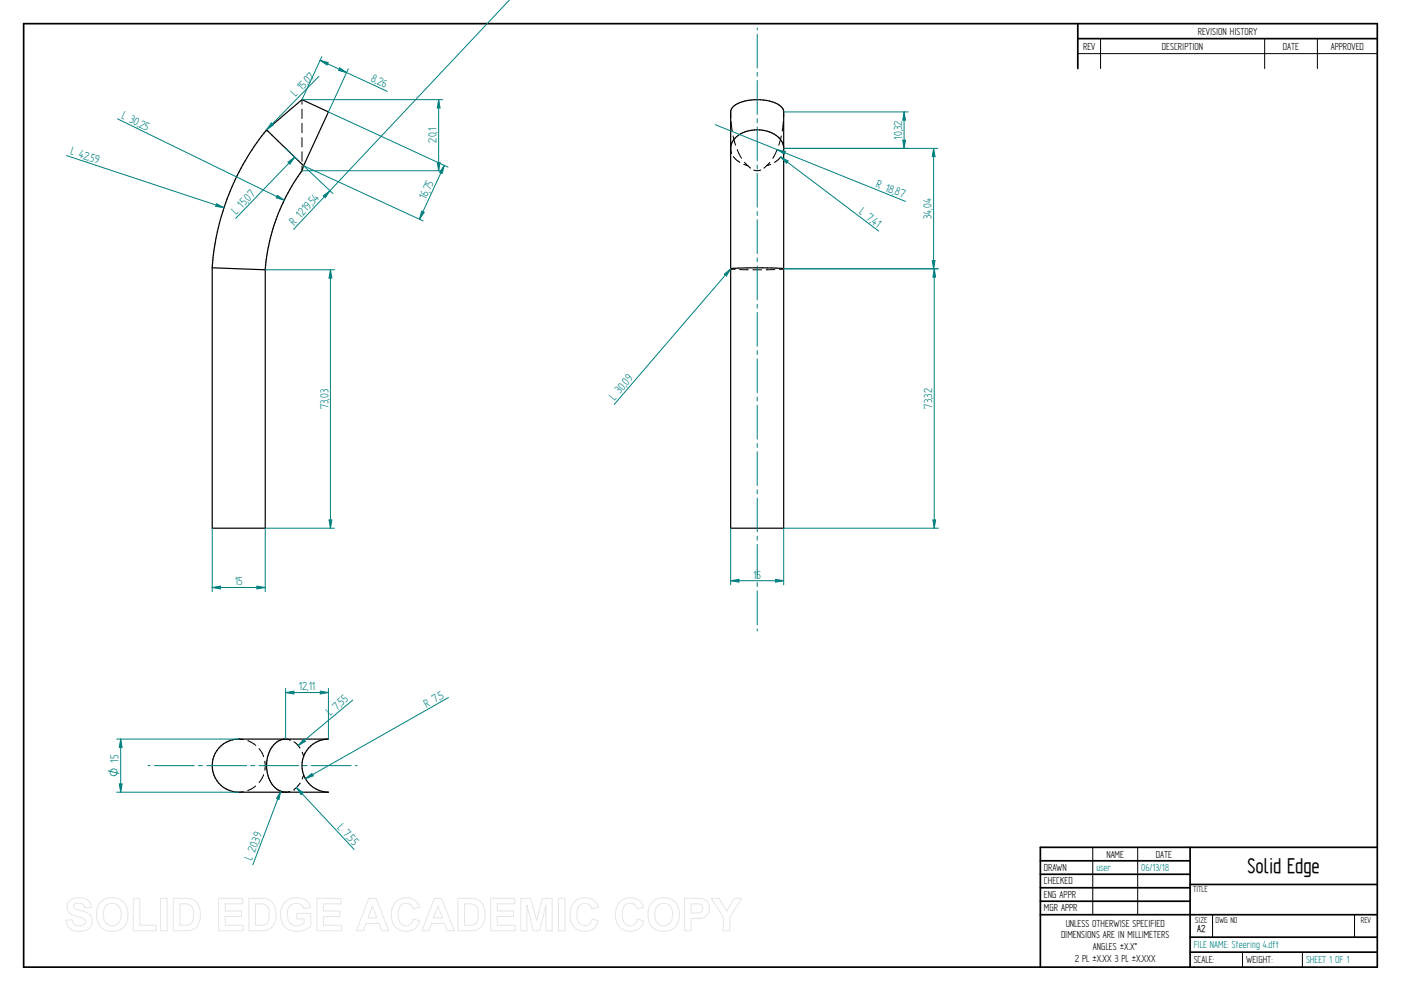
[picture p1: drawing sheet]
<svg xmlns="http://www.w3.org/2000/svg" width="594mm" height="420mm" viewBox="0 0 594 420" stroke-linecap="round" stroke-linejoin="round" font-family="sans-serif">
<g fill="none" stroke="#000" stroke-width=".72">
<path d="M10 10h574v400h-574zM457 10v19.1M457 16.4h127M504.6 359.2v50.8M584 359.2h-142.9v50.8M441.1 365h63.5M441.1 370.7h63.5M441.1 376.4h63.5M504.6 375h79.4M441.1 382.1h63.5M441.1 387.8h142.9M504.6 397.3h79.4"/>
<path d="M504.6 403.7h79.4"/>
</g>
<g fill="none" stroke="#000" stroke-width=".42">
<path d="M466.7 16.4v12.7M536.3 16.4v12.7M558.6 16.4v12.7M457 22.7h127M128.1 42.2v2M128.1 46.3v3.9M128.1 52.3v4M128.1 58.3v4M309.8 47.5l.1 1.9M309.9 49.4h.1M310 51.5l.5 4.1M310.8 57.6l1.1 4"/>
<path d="M331.3 57.7l-1.1 3.9M332.1 51.6l-.4 4M332.3 47.5v2M128.1 64.3v4M128.1 70.4v2M309.8 62.9l.3 1.8M310.1 64.7h.1M311 66.4l2.7 2.4M312.6 63.5l1.8 3.6M315.4 69.7l1.7 .6M315.7 68.8l1.4 1.5M317.1 70.3l1.2 1"/>
<path d="M319.6 72.1l1.5 .3 1.5-.3M325 70.3l-1.1 1M326.4 68.8l-1.4 1.5M326.8 69.7l-1.8 .6M329.5 63.5l-1.8 3.6M331.2 66.4l-2.7 2.4M332 64.7h.1M332.3 62.9l-.2 1.8M309.8 114l1.9 .2M313.6 114.3l3.7 .1M319.2 114.4h3.8M328.6 114.3l-3.7 .1"/>
<path d="M332.3 114l-1.8 .2M101.2 313.4l2 .2M105.1 314.1l3.4 1.9M109.8 317.4l2 3.4M121.1 313.4l1.9 .2M123 313.6h.1M124.7 314.5l1.1 .8 1.4 1.9M128.1 318.9l.6 1.8M103.1 335.7l-1.9 .2M108.4 333.2l-3.3 2M111.8 328.5l-2 3.3M112.3 322.7v3.9"/>
<path d="M123 335.6l-1.9 .3M124.7 334.7h.1M127.2 332l-2.5 2.7M128.7 328.5l-.6 1.8M463.4 359.2v28.6M482.4 359.2v28.6M514.2 387.9v9.4M574.4 387.9v9.4M526.9 403.7v6.3M552.3 403.7v6.3"/>
</g>
<g fill="#000">
<circle cx="113" cy="55" r=".25"/>
<circle cx="309.8" cy="114" r=".25"/>
</g>
<path d="M113 55l15.7 15.3M113 55l15.1-12.8 11.2 5.3-10.6 22.8M113 55a105.1 105.1 0 0 0-21.2 45.1l-1.1 6.1-.7 7.3M310.6 45.6a17 17 0 0 1 14.5-3 8.8 8.8 0 0 1 7.2 4.2v177.1h-22.5v-176.4zM128.7 70.3l-.6 2.1a81.3 81.3 0 0 0-15.6 42M309.8 62.9a9.2 9.2 0 0 1 9.1-7.7 12.3 12.3 0 0 1 12.9 5.5l.5 2.2M90 113.5v110.4h22.5v-109.5M90 113.5l22.5 .9M309.8 114a149.4 149.4 0 0 1 22.5 0M92.8 317.2a11.5 11.5 0 0 1 8.4-3.8h38.1a11.3 11.3 0 0 0-11.2 11.2 11.3 11.3 0 0 0 11.2 11.3h-38.1a11.3 11.3 0 0 1-10.2-6.7 11.3 11.3 0 0 1 1.8-12zM121.1 313.4a8.9 8.9 0 0 0-7.7 8 13 13 0 0 0 4.6 13.6l3.1 .9" fill="none" stroke="#000" stroke-width=".51"/>
<g fill="none" stroke="#008080" stroke-width=".42">
<path d="M321.1 11.9v.8M321.1 14.5v14.3M321.1 30.6v1.7M321.1 34.1v14.4M321.1 50.3v1.7M321.1 53.8v14.4M321.1 70v1.7M321.1 73.5v14.3M321.1 89.7v1.7M321.1 93.1v14.4M321.1 109.3v1.7M321.1 112.8v14.4"/>
<path d="M321.1 129v1.7M321.1 132.5v14.4M321.1 148.6v1.8M321.1 152.1v14.4M321.1 168.3v1.7M321.1 171.8v14.4M321.1 188v1.7M321.1 191.5v14.4M321.1 207.6v1.8M321.1 211.2v14.3M90 223.9v27M112.5 223.9v27"/>
<path d="M321.1 227.3v1.7M321.1 230.8v14.4M109 248.5l3.5 .6-3.5 .6zM321.1 247v1.7M321.1 250.5v14.4M321.1 266.7v.8M62.8 324.6h.9M65.5 324.6h16.9M84.2 324.6h1.6M87.7 324.6h16.9M106.3 324.6h1.7M109.8 324.6h16.9"/>
<path d="M128.5 324.6h1.7M132 324.6h16.9M150.7 324.6h.8"/>
</g>
<path d="M109 248.5l3.5 .6-3.5 .6z" fill="#008080"/>
<path d="M90 249.1l3.5-.6v1.2z" fill="none" stroke="#008080" stroke-width=".42"/>
<path d="M90 249.1l3.5-.6v1.2z" fill="#008080"/>
<path d="M112.5 114.4h29.4M112.5 223.9h29.4M139.5 220.4h1.2l-.6 3.5zM90 249.1h22.5" fill="none" stroke="#008080" stroke-width=".42"/>
<path d="M139.5 220.4h1.2l-.6 3.5z" fill="#008080"/>
<path d="M140.1 114.4l.6 3.5h-1.2z" fill="none" stroke="#008080" stroke-width=".42"/>
<path d="M140.1 114.4l.6 3.5h-1.2z" fill="#008080"/>
<path d="M49.8 50.4l70.7 34.5M117.6 82.8l2.9 2.1-3.4-1zM140.1 114.4v109.5" fill="none" stroke="#008080" stroke-width=".42"/>
<path d="M117.6 82.8l2.9 2.1-3.4-1z" fill="#008080"/>
<path d="M28.2 66l66.8 22.1M91.9 86.4l3.1 1.7-3.5-.6z" fill="none" stroke="#008080" stroke-width=".42"/>
<path d="M91.9 86.4l3.1 1.7-3.5-.6z" fill="#008080"/>
<path d="M128.1 42.2h59.6M186 42.2l.6 3.6h-1.2zM128.1 72.4h59.6" fill="none" stroke="#008080" stroke-width=".42"/>
<path d="M186 42.2l.6 3.6h-1.2z" fill="#008080"/>
<path d="M185.4 68.9h1.2l-.6 3.5z" fill="none" stroke="#008080" stroke-width=".42"/>
<path d="M185.4 68.9h1.2l-.6 3.5z" fill="#008080"/>
<path d="M135.2 32.3l-22.2 22.7M115.1 52.1l.8 .9-2.9 2zM186 42.2v30.2" fill="none" stroke="#008080" stroke-width=".42"/>
<path d="M115.1 52.1l.8 .9-2.9 2z" fill="#008080"/>
<path d="M136.5 24l-8.4 18.2M144.1 28.8l2.9 2-3.5-1zM147.7 29.2l-8.4 18.3" fill="none" stroke="#008080" stroke-width=".42"/>
<path d="M144.1 28.8l2.9 2-3.5-1z" fill="#008080"/>
<path d="M135.7 25.6l3.4 .9-.4 1.1z" fill="none" stroke="#008080" stroke-width=".42"/>
<path d="M135.7 25.6l3.4 .9-.4 1.1z" fill="#008080"/>
<path d="M135.7 25.6l28.5 13.1M139.3 47.5l50.7 23.4M128.7 70.3l50.7 23.4M178.8 89.5l1.1 .5-2 2.9z" fill="none" stroke="#008080" stroke-width=".42"/>
<path d="M178.8 89.5l1.1 .5-2 2.9z" fill="#008080"/>
<path d="M188.4 70.1l-.9 3.4-1.1-.4z" fill="none" stroke="#008080" stroke-width=".42"/>
<path d="M188.4 70.1l-.9 3.4-1.1-.4z" fill="#008080"/>
<path d="M188.4 70.1l-10.5 22.8M332.3 62.9h65.3M332.3 114h65.3M395.3 110.5h1.2l-.6 3.5z" fill="none" stroke="#008080" stroke-width=".42"/>
<path d="M395.3 110.5h1.2l-.6 3.5z" fill="#008080"/>
<path d="M395.9 62.9l.6 3.5h-1.2z" fill="none" stroke="#008080" stroke-width=".42"/>
<path d="M395.9 62.9l.6 3.5h-1.2z" fill="#008080"/>
<path d="M216 0l-91.5 97.2M128.7 70.3l12.5 11.7M395.9 62.9v51.1M137.1 83l2.8-2.1-1.9 2.9z" fill="none" stroke="#008080" stroke-width=".42"/>
<path d="M137.1 83l2.8-2.1-1.9 2.9z" fill="#008080"/>
<path d="M121.1 62.9l5.1 4.9M122.1 68.7l2.9-2.1-2.1 3zM125 66.6l-25.1 26" fill="none" stroke="#008080" stroke-width=".42"/>
<path d="M122.1 68.7l2.9-2.1-2.1 3z" fill="#008080"/>
<path d="M332.3 47.5h52.8M382.8 59.4h1.2l-.6 3.5zM332.3 62.9h52.8" fill="none" stroke="#008080" stroke-width=".42"/>
<path d="M382.8 59.4h1.2l-.6 3.5z" fill="#008080"/>
<path d="M383.4 47.5l.6 3.4h-1.2z" fill="none" stroke="#008080" stroke-width=".42"/>
<path d="M383.4 47.5l.6 3.4h-1.2z" fill="#008080"/>
<path d="M303.3 52.9l80.7 32.5M383.4 47.5v15.4M329.6 63.5l3.4 .7-.4 1.1z" fill="none" stroke="#008080" stroke-width=".42"/>
<path d="M329.6 63.5l3.4 .7-.4 1.1z" fill="#008080"/>
<path d="M331 66.6l41.6 31.4M331 66.6l3.2 1.6-.7 1z" fill="none" stroke="#008080" stroke-width=".42"/>
<path d="M331 66.6l3.2 1.6-.7 1z" fill="#008080"/>
<path d="M307.1 116.2l2.7-2.2-1.8 3zM309.8 114l-49.3 57.4" fill="none" stroke="#008080" stroke-width=".42"/>
<path d="M307.1 116.2l2.7-2.2-1.8 3z" fill="#008080"/>
<path d="M332.3 114h65.6M332.3 223.9h65.6M395.6 220.4h1.1l-.6 3.5z" fill="none" stroke="#008080" stroke-width=".42"/>
<path d="M395.6 220.4h1.1l-.6 3.5z" fill="#008080"/>
<path d="M396.1 114l.6 3.5h-1.1z" fill="none" stroke="#008080" stroke-width=".42"/>
<path d="M396.1 114l.6 3.5h-1.1z" fill="#008080"/>
<path d="M396.1 114v109.9M309.8 223.9v24M332.3 223.9v24M309.8 246.2l3.5-.6v1.2z" fill="none" stroke="#008080" stroke-width=".42"/>
<path d="M309.8 246.2l3.5-.6v1.2z" fill="#008080"/>
<path d="M328.8 245.6l3.5 .6-3.5 .6z" fill="none" stroke="#008080" stroke-width=".42"/>
<path d="M328.8 245.6l3.5 .6-3.5 .6z" fill="#008080"/>
<path d="M309.8 246.2h22.5M190.2 295.7l-60.7 34.5M129.5 330.2l2.7-2.3 .6 1z" fill="none" stroke="#008080" stroke-width=".42"/>
<path d="M129.5 330.2l2.7-2.3 .6 1z" fill="#008080"/>
<path d="M121.1 291.9v21.5M135.8 293l3.5 .6-3.5 .6zM139.3 291.9v21.5" fill="none" stroke="#008080" stroke-width=".42"/>
<path d="M135.8 293l3.5 .6-3.5 .6z" fill="#008080"/>
<path d="M121.1 293.6l3.5-.6v1.2z" fill="none" stroke="#008080" stroke-width=".42"/>
<path d="M121.1 293.6l3.5-.6v1.2z" fill="#008080"/>
<path d="M121.1 293.6h18.2M149.6 296.8l-23.2 19.3M128.8 313.4l.7 .9-3.1 1.8z" fill="none" stroke="#008080" stroke-width=".42"/>
<path d="M128.8 313.4l.7 .9-3.1 1.8z" fill="#008080"/>
<path d="M125.7 333.9l24.4 26.2M125.7 333.9l2.8 2.2-.9 .8z" fill="none" stroke="#008080" stroke-width=".42"/>
<path d="M125.7 333.9l2.8 2.2-.9 .8z" fill="#008080"/>
<path d="M119 335.4l-11.8 31.2M119 335.4l-.7 3.5-1-.4z" fill="none" stroke="#008080" stroke-width=".42"/>
<path d="M119 335.4l-.7 3.5-1-.4z" fill="#008080"/>
<path d="M49.4 313.4h51.8M51.2 313.4l.6 3.5h-1.2zM49.4 335.9h51.8" fill="none" stroke="#008080" stroke-width=".42"/>
<path d="M51.2 313.4l.6 3.5h-1.2z" fill="#008080"/>
<path d="M50.6 332.4h1.2l-.6 3.5z" fill="none" stroke="#008080" stroke-width=".42"/>
<path d="M50.6 332.4h1.2l-.6 3.5z" fill="#008080"/>
<path d="M51.2 313.4v22.5" fill="none" stroke="#008080" stroke-width=".42"/>
<g fill="none" stroke="#e6e6e6" stroke-width=".42">
<path d="M29.6 381.8a6.5 6.5 0 0 1 8.5 .8l.6 2.2-2.8 .1a2.7 2.7 0 0 0-2.1-2 2.7 2.7 0 0 0-2.7 1.1 1.87 1.87 0 0 0 2.2 1.8l1.4 .4a4.4 4.4 0 0 1 4 6.2 6.4 6.4 0 0 1-9.1 1.3l-1.2-1.8-.5-1.7 2.7-.3a2.94 2.94 0 0 0 2.6 2.6 2.94 2.94 0 0 0 3.1-1.9 2.67 2.67 0 0 0-2.9-1.8 4.9 4.9 0 0 1-5-4.3l.4-1.6zM42.8 382.4a6.9 6.9 0 0 1 8.3-.8 6.9 6.9 0 0 1 3 7.7 6.7 6.7 0 0 1-8 5.5 6.7 6.7 0 0 1-5.1-8.3 6.1 6.1 0 0 1 1.8-4.1zM44.8 384.2a3.9 3.9 0 0 1 4.6-.8 3.9 3.9 0 0 1 2 4.3 3.8 3.8 0 0 1-1.9 4.3 3.8 3.8 0 0 1-4.6-.7 6.6 6.6 0 0 1-.1-7.1zM56.5 381h2.8v11.3h6.9v2.3h-9.7zM68.1 380.9h2.8v13.7h-2.8zM73.5 380.9h5a5.9 5.9 0 0 1 6.5 7 5.9 5.9 0 0 1-6.3 6.7h-5.2zM76.3 383.2h1.8a3.4 3.4 0 0 1 4 3.9v1.2a3.2 3.2 0 0 1-3.8 4h-2zM92.7 380.9h10.2v2.3h-7.4v3h6.9v2.4h-6.9v3.7h7.7v2.3h-10.5zM105.5 380.9h5.1a5.9 5.9 0 0 1 6.4 7 5.9 5.9 0 0 1-6.3 6.7h-5.2zM108.3 383.2h1.9a3.4 3.4 0 0 1 4 3.9v1.2a3.2 3.2 0 0 1-3.8 4h-2.1zM120.9 382.4a7.3 7.3 0 0 1 9.7 .1l1 2.2-2.7 .5a3.7 3.7 0 0 0-4.6-2 3.7 3.7 0 0 0-2.5 4.4 4.2 4.2 0 0 0 2.2 4.5 4.2 4.2 0 0 0 5-.8v-1.7h-3.2v-2.3h6v5.4a8.1 8.1 0 0 1-11.8-.8 8.3 8.3 0 0 1 .9-9.5zM134.4 380.9h10.2v2.3h-7.4v3h6.9v2.4h-6.9v3.7h7.6v2.3h-10.4z"/>
<path d="M156.4 380.9h3l5.5 13.7h-3l-1.2-3.1h-5.5l-1.1 3.1h-3zM157.9 384.1l1.9 5.1h-3.7zM167.7 382.5a6 6 0 0 1 10.2 2.1l-2.8 .7a3.2 3.2 0 0 0-3.9-2.2 3.2 3.2 0 0 0-2.4 3.8 4.6 4.6 0 0 0 2.5 5.5 3.2 3.2 0 0 0 4-2.8l2.6 .8a6.1 6.1 0 0 1-7.2 4.3 6.1 6.1 0 0 1-4.8-6.8 7.7 7.7 0 0 1 1.8-5.4zM184.1 380.9h3.1l5.5 13.7h-3l-1.2-3.1h-5.5l-1.1 3.1h-3zM185.7 384.1l1.9 5.1h-3.8zM194.2 380.9h5a5.9 5.9 0 0 1 6.5 7 5.9 5.9 0 0 1-6.3 6.7h-5.2zM197 383.2h1.8a3.4 3.4 0 0 1 4 3.9v1.2a3.2 3.2 0 0 1-3.8 4h-2zM208.1 380.9h10.2v2.3h-7.4v3h6.9v2.4h-6.9v3.7h7.6v2.3h-10.4zM220.8 380.9h4.2l2.5 9.3 2.4-9.3h4.2v13.7h-2.5l-.1-10.8-2.7 10.8h-2.7l-2.7-10.8v10.8h-2.6zM236.8 380.9h2.8v13.7h-2.8zM243.5 382.5a6 6 0 0 1 10.2 2.1l-2.8 .7a3.2 3.2 0 0 0-3.8-2.2 3.2 3.2 0 0 0-2.4 3.8 4.6 4.6 0 0 0 2.4 5.5 3.2 3.2 0 0 0 4-2.8l2.6 .8a6.1 6.1 0 0 1-7.2 4.3 6.1 6.1 0 0 1-4.7-6.8 7.7 7.7 0 0 1 1.7-5.4zM262.7 382.5a6 6 0 0 1 10.2 2.1l-2.7 .7a3.2 3.2 0 0 0-3.9-2.2 3.2 3.2 0 0 0-2.4 3.8 4.6 4.6 0 0 0 2.4 5.5 3.2 3.2 0 0 0 4-2.8l2.7 .8a6.1 6.1 0 0 1-7.2 4.3 6.1 6.1 0 0 1-4.8-6.8 7.7 7.7 0 0 1 1.7-5.4z"/>
<path d="M276.7 382.4a6.9 6.9 0 0 1 8.3-.8 6.9 6.9 0 0 1 3 7.7 6.7 6.7 0 0 1-8.1 5.5 6.7 6.7 0 0 1-5.1-8.3 6.1 6.1 0 0 1 1.9-4.1zM278.7 384.2a3.9 3.9 0 0 1 4.6-.8 3.9 3.9 0 0 1 1.9 4.3 3.8 3.8 0 0 1-1.8 4.3 3.8 3.8 0 0 1-4.7-.7 6.6 6.6 0 0 1 0-7.1zM290.3 380.9h5.2a4.4 4.4 0 0 1 5.4 4.3 4.4 4.4 0 0 1-5.4 4.2h-2.4v5.2h-2.8zM293.1 383.2h1.8a2.1 2.1 0 0 1 2.6 .6 2.1 2.1 0 0 1 0 2.6 3.4 3.4 0 0 1-2.9 .7h-1.5zM301.6 380.9h3.3l3.2 5.4 3.2-5.4h3.2l-5 7.9v5.8h-2.8v-5.8z"/>
</g>
<text font-size="10.1" x="529" y="370.2">Solid Edge</text>
<g font-size="5.6" fill="#008080">
<text x="130.8" y="35.6" transform="rotate(-46 130.8 35.6)">07</text>
<text x="157" y="34.4" transform="rotate(25 157 34.4)">8,</text>
<text x="159.6" y="35.6" transform="rotate(25 159.6 35.6)">26</text>
<text x="125.3" y="41.2" transform="rotate(-46 125.3 41.2)">L 15,</text>
<text x="51.3" y="50.1" transform="rotate(26 51.3 50.1)">L 30,</text>
<text x="58.7" y="53.8" transform="rotate(26 58.7 53.8)">25</text>
<text x="382.5" y="59.2" transform="rotate(-90 382.5 59.2)">10,32</text>
<text x="29.6" y="65.5" transform="rotate(18 29.6 65.5)">L 42,</text>
<text x="185.1" y="60.5" transform="rotate(-90 185.1 60.5)">20,1</text>
<text x="37.8" y="68.2" transform="rotate(18 37.8 68.2)">59</text>
<text x="182.4" y="81.2" transform="rotate(-65 182.4 81.2)">75</text>
<text x="371.2" y="79.3" transform="rotate(22 371.2 79.3)">R 18,</text>
<text x="379" y="82.4" transform="rotate(22 379 82.4)">87</text>
<text x="105.6" y="85.5" transform="rotate(-46 105.6 85.5)">07</text>
<text x="132.9" y="87" transform="rotate(-47 132.9 87)">54</text>
<text x="180.6" y="85" transform="rotate(-65 180.6 85)">16,</text>
<text x="100.2" y="91.1" transform="rotate(-46 100.2 91.1)">L 15,</text>
<text x="124.7" y="95.8" transform="rotate(-47 124.7 95.8)">R 1219,</text>
<text x="364.1" y="90.5" transform="rotate(37 364.1 90.5)">L 7,</text>
<text x="369.3" y="94.4" transform="rotate(37 369.3 94.4)">41</text>
<text x="395" y="92.8" transform="rotate(-90 395 92.8)">34,04</text>
<text x="266" y="163.7" transform="rotate(-49 266 163.7)">09</text>
<text x="139.2" y="173.5" transform="rotate(-90 139.2 173.5)">73,03</text>
<text x="260.6" y="170" transform="rotate(-49 260.6 170)">L 30,</text>
<text x="395.3" y="173.3" transform="rotate(-90 395.3 173.3)">73,32</text>
<text x="319.4" y="245.3">15</text>
<text x="99.5" y="248.2">15</text>
<text x="126.7" y="292.7">12,11</text>
<text x="145" y="299.5" transform="rotate(-40 145 299.5)">55</text>
<text x="186.9" y="296.6" transform="rotate(-29 186.9 296.6)">5</text>
<text x="139.9" y="303.7" transform="rotate(-40 139.9 303.7)">L 7,</text>
<text x="180.8" y="300" transform="rotate(-29 180.8 300)">R 7,</text>
<text x="142.8" y="350.9" transform="rotate(47 142.8 350.9)">L 7,</text>
<text x="109.8" y="357.2" transform="rotate(-69 109.8 357.2)">39</text>
<text x="147.2" y="355.8" transform="rotate(47 147.2 355.8)">55</text>
<text x="106.8" y="365.2" transform="rotate(-69 106.8 365.2)">L 20,</text>
</g>
<text font-size="5.4" fill="#008080" x="50.3" y="329.3" transform="rotate(-90 50.3 329.3)">O 15</text>
<g font-size="4.9">
<text x="507.9" y="14.7">REVISION HISTORY</text>
<text x="459.3" y="21">REV</text>
<text x="492.7" y="21">DESCRIPTION</text>
<text x="544" y="21">DATE</text>
<text x="564.3" y="21">APPROVED</text>
<text x="469.1" y="363.6">NAME</text>
<text x="490.1" y="363.6">DATE</text>
<text x="442.7" y="369.3">DRAWN</text>
<text x="442.7" y="375">CHECKED</text>
<text x="442.7" y="380.7">ENG APPR</text>
<text x="442.7" y="386.4">MGR APPR</text>
<text x="451.9" y="392.9">UNLESS OTHERWISE SPECIFIED</text>
<text x="449.9" y="397.9">DIMENSIONS ARE IN MILLIMETERS</text>
<text x="455.7" y="407.8">2 PL ±X.XX 3 PL ±X.XXX</text>
<text x="463.5" y="402.9">ANGLES ±X.X°</text>
<text x="506.2" y="408.3">SCALE:</text>
<text x="528.4" y="408.3">WEIGHT:</text>
</g>
<g font-size="4.9" fill="#008080">
<text x="464.9" y="369.3">user</text>
<text x="483.9" y="369.3">06/13/18</text>
<text x="506.2" y="402">FILE NAME: Steering 4.dft</text>
<text x="553.8" y="408.4">SHEET 1 OF 1</text>
</g>
<text font-size="4.8" x="507.7" y="395.3">A2</text>
<g font-size="4.1">
<text x="505.9" y="378.3">TITLE</text>
<text x="506.9" y="391.1">SIZE</text>
<text x="515.4" y="391.1">DWG NO</text>
<text x="577" y="391.1">REV</text>
</g>
</svg>
